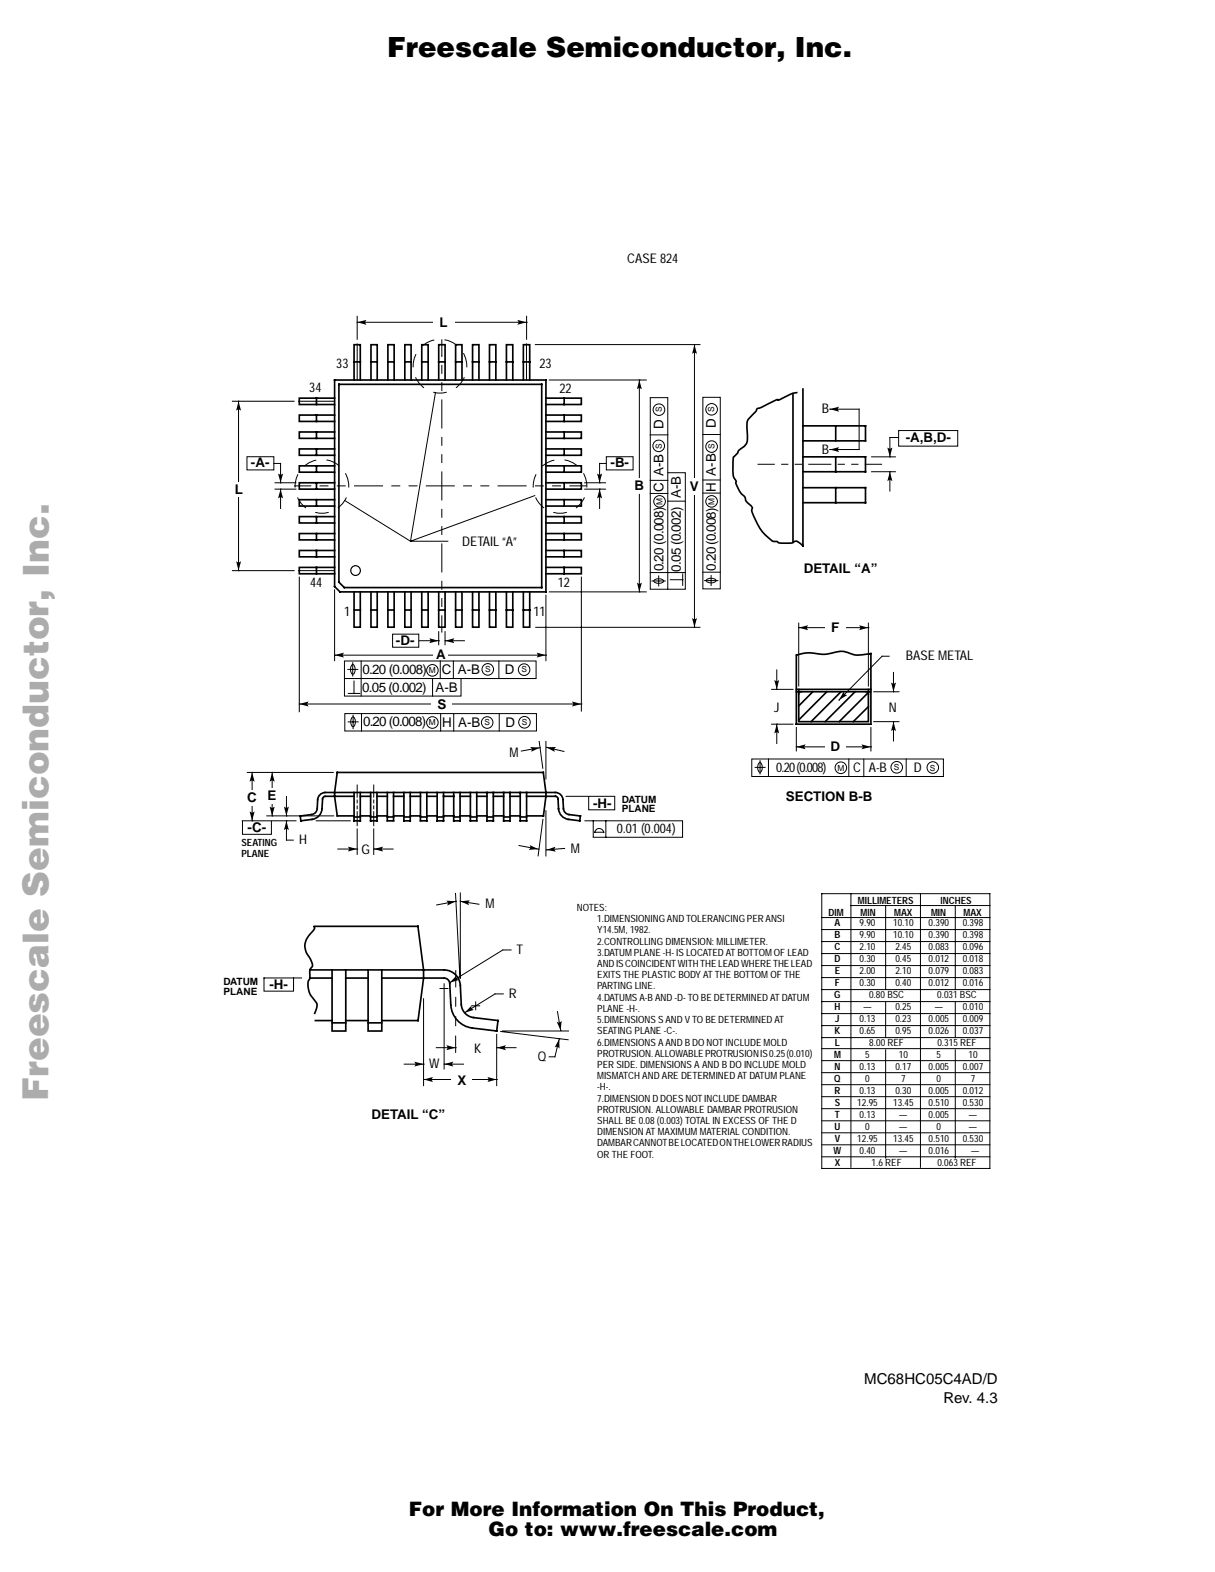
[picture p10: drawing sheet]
<svg xmlns="http://www.w3.org/2000/svg" width="216mm" height="279mm" viewBox="0 0 216 279" stroke-linecap="round" stroke-linejoin="round" font-family="sans-serif">
<path d="M42.4 71.3v30.1M97.1 187.8h1.5" fill="none" stroke="#000" stroke-width=".18"/>
<path d="M94.8 186.6h2.6v2.4h-2.6z" fill-rule="evenodd" fill="#fff" stroke="#fff" stroke-width=".18"/>
<path d="M42.4 71.3l.4 1.7-.4-.3-.4 .3zM42 99.8l.4 .2 .4-.2-.4 1.6z" fill="#000"/>
<path d="M40.1 85.7h4.7v2.6h-4.7z" fill-rule="evenodd" fill="#fff"/>
<g fill="none" stroke="#000" stroke-width=".18">
<path d="M63.5 56.2v4.1M41.3 71.3h11M53 71.3h2.9M56.6 71.3h2.9M77.4 69.8l-4.5 26.4M78.5 60.4v2.9M95.1 61.2h29.3M97.6 67.5h17.2M123.4 61.2v50.3M48.9 86.9h3.7M48.9 85.8h3.7M52.3 86.4h2.9"/>
<path d="M61.3 89l11.6 7.2M72.9 96.2h6.7M95 88.1l-22.1 8.1M101.3 86.4h2.9M103.9 86.9h3.7M41.3 101.4h11M53 101.4h2.9M53.2 102.6v23.9M56.6 101.4h2.9M59.5 104.8v12.6M78 112.3v2.3M78.5 109.5v2.8"/>
<path d="M95.2 111.5h29.2M97 105.8v11.6M97.6 105.2h17.2M103.3 102.6v23.8M43.9 137.3h15.3M44.8 137.3v8.6M95.8 131.8l.7 4.7M97 131.8v6.7M43 145.9h9.6M43.1 146v2.3h5.1v-2.3M47.4 145h11.9M56.2 145.9h6"/>
<path d="M63.5 147.3v4.6M66.4 147.3v4.6M96.5 145.6l-.9 6.5M97 144.1v8M100.6 141.5h8.6M146 207.7h29.9"/>
</g>
<path d="M63.5 57.3l1.6-.4-.2 .4 .2 .4zM91.9 56.9l1.7 .4-1.7 .4 .3-.4zM123.4 61.2l.4 1.7-.4-.3-.4 .3zM123 109.9l.4 .2 .4-.2-.4 1.6zM44.8 137.3l.4 1.6-.4-.2-.4 .2zM44.4 144.2l.4 .3 .4-.3-.4 1.7z" fill="#000"/>
<circle cx="63.2" cy="101.4" r=".86" fill="none" stroke="#000" stroke-width=".21"/>
<g fill="none" stroke="#000" stroke-width=".18" stroke-dasharray="2.4 1.8" stroke-linecap="butt">
<circle cx="78.2" cy="65.1" r="4.8"/>
<circle cx="57.2" cy="86.4" r="4.8"/>
<circle cx="99.5" cy="86.4" r="4.8"/>
</g>
<g fill="none" stroke="#000" stroke-width=".3">
<path d="M56.2 70.8v1.1M56.2 73.8v1.1M56.2 76.8v1.1M56.2 79.8v1.1M59.5 70.8h-6.3v1.1h6.3M59.5 73.8h-6.3v1.1h6.3M59.5 76.8h-6.3v1.1h6.3M59.5 79.8h-6.3v1.1h6.3M59.5 67.5h37.5v37.7h-36.6l-.9-1zM60.2 68.3h36.1v36.1h-35.1l-1-.9zM56.2 82.8v1.1M56.2 85.8v1.1"/>
<path d="M56.2 88.8v1.1M56.2 91.8v1.2M56.2 94.8v1.2M56.2 97.8v1.2M59.5 82.8h-6.3v1.1h6.3M59.5 85.8h-6.3v1.1h6.3M59.5 88.8h-6.3v1.1h6.3M59.5 91.8h-6.3v1.2h6.3M59.5 94.8h-6.3v1.2h6.3M59.5 97.8h-6.3v1.2h6.3M56.2 100.8v1.2M59.5 100.8h-6.3v1.2h6.3"/>
<path d="M62.9 141.5h-5.2l-.3 .3a7.3 7.3 0 0 1-.4 2.8 2.03 2.03 0 0 1-1.5 1l-2 .3-.1-.9 2-.2a1.12 1.12 0 0 0 1-1.1v-1.6a1.38 1.38 0 0 1 1.4-1.2h40.9a1.37 1.37 0 0 1 1.3 1.2l.1 1.6a1.13 1.13 0 0 0 1 1.1l2 .2-.1 .9-2-.3a2.04 2.04 0 0 1-1.8-1.8v-1.8l-.3-.4-5.3-.1M62.9 145h-3l-.4-3.5 .4-4.2h36.6l.5 3.6-.4 4.1h-3M62.9 140.9v5h1.1v-5M62.9 145.2h1.1M64 145h1.9M64 141.5h1.9M65.9 140.9v5h1.1v-5M65.9 145.2h1.1M67 145h1.8M67 141.5h1.8M68.8 140.9v5h1.1v-5M68.8 145.2h1.1"/>
<path d="M69.9 145h1.9M69.9 141.5h1.9M71.8 140.9v5h1.1v-5M71.8 145.2h1.1M72.9 145h1.8M72.9 141.5h1.8M74.7 140.9v5h1.1v-5M74.7 145.2h1.1M75.8 145h1.9M75.8 141.5h1.9M77.7 140.9v5h1.1v-5M77.7 145.2h1.1"/>
<path d="M78.8 145h1.8M78.8 141.5h1.8M80.6 140.9v5h1.2v-5M80.6 145.2h1.2M81.8 145h1.8M81.8 141.5h1.8M83.6 140.9v5h1.1v-5M83.6 145.2h1.1M84.7 145h1.8M84.7 141.5h1.8M86.5 140.9v5h1.2v-5M86.6 145.2h1.1"/>
<path d="M87.7 145h1.8M87.7 141.5h1.8M89.5 140.9v5h1.1v-5M89.5 145.2h1.1M90.6 145h1.8M90.6 141.5h1.8M92.4 140.9v5h1.2v-5M92.5 145.2h1.1"/>
</g>
<path d="M101.3 86.4h-46.1M78.5 109.5v-46.2" fill="none" stroke="#000" stroke-width=".18" stroke-dasharray="5 1.7 1.4 1.7 1.4 1.7" stroke-dashoffset="5"/>
<path d="M56.6 71.3h-.7M56.6 101.4h-.7" fill="none" stroke="#000" stroke-width=".18" stroke-dasharray=".4 .1 .1 .1 .1 .1" stroke-dashoffset=".4"/>
<path d="M63.5 57.3h30.1z" fill="#000" stroke="#000" stroke-width=".18"/>
<path d="M77 56.4h3.7v2.3h-3.7z" fill-rule="evenodd" fill="#fff"/>
<path d="M69.8 112.7h4.6v2.3h-4.6z" fill-rule="evenodd" fill="#fff" stroke="#000" stroke-width=".18"/>
<g fill="none" stroke="#000" stroke-width=".3">
<path d="M62.9 67.5v-6.2h1.1v6.2M62.9 64.3h1.1M65.9 67.5v-6.2h1.1v6.2M65.9 64.3h1.1M68.9 67.5v-6.2h1.1v6.2M68.9 64.3h1.1M71.9 67.5v-6.2h1.1v6.2M71.9 64.3h1.1M74.9 67.5v-6.2h1.2v6.2M74.9 64.3h1.2M78 67.5v-6.2h1.1v6.2M78 64.3h1.1"/>
<path d="M81 67.5v-6.2h1.1v6.2M81 64.3h1.1M84 67.5v-6.2h1.1v6.2M84 64.3h1.1M87 67.5v-6.2h1.1v6.2M87 64.3h1.1M90 67.5v-6.2h1.1v6.2M90 64.3h1.1M93 67.5v-6.2h1.1v6.2M93 64.3h1.1M97 70.8h6.3v1.1h-6.3M97 73.8h6.3v1.1h-6.3"/>
<path d="M97 76.8h6.3v1.1h-6.3M97 79.8h6.3v1.1h-6.3M100.3 70.8v1.1M100.3 73.8v1.1M100.3 76.8v1.1M100.3 79.8v1.1M97 82.8h6.3v1.1h-6.3M97 85.8h6.3v1.1h-6.3M97 88.8h6.3v1.1h-6.3M97 91.8h6.3v1.2h-6.3M97 94.8h6.3v1.2h-6.3M97 97.8h6.3v1.2h-6.3"/>
<path d="M100.3 82.8v1.1M100.3 85.8v1.1M100.3 88.8v1.1M100.3 91.8v1.2M100.3 94.8v1.2M100.3 97.8v1.2M62.9 105.2v6.3h1.1v-6.3M62.9 108.4h1.1M65.9 105.2v6.3h1.1v-6.3M65.9 108.4h1.1M68.9 105.2v6.3h1.1v-6.3M68.9 108.4h1.1"/>
<path d="M71.9 105.2v6.3h1.1v-6.3M71.9 108.4h1.1M74.9 105.2v6.3h1.2v-6.3M74.9 108.4h1.2M78 105.2v6.3h1.1v-6.3M78 108.4h1.1M81 105.2v6.3h1.1v-6.3M81 108.4h1.1M84 105.2v6.3h1.1v-6.3M84 108.4h1.1M87 105.2v6.3h1.1v-6.3M87 108.4h1.1"/>
<path d="M90 105.2v6.3h1.1v-6.3M90 108.4h1.1M93 105.2v6.3h1.1v-6.3M93 108.4h1.1M97 100.8h6.3v1.2h-6.3M100.3 100.8v1.2"/>
</g>
<path d="M63.5 61.1v2.9M63.5 64.7v2.8M93.6 61.1v2.9M93.6 64.7v2.8M106.5 82.4v3.4" fill="none" stroke="#000" stroke-width=".18"/>
<path d="M63.5 64.7v-.7M93.6 64.7v-.7" fill="none" stroke="#000" stroke-width=".18" stroke-dasharray=".4 .1 .1 .1 .1 .1" stroke-dashoffset=".4"/>
<path d="M113.6 67.5l.5 1.7-.5-.3-.4 .3zM106.1 84.2l.4 .2 .5-.2-.5 1.6zM106.5 86.9l.5 1.7-.5-.3-.4 .3zM113.2 103.6l.4 .2 .5-.2-.5 1.6z" fill="#000"/>
<path d="M113.6 67.5v37.7zM106.5 86.9v3.5z" fill="#000" stroke="#000" stroke-width=".18"/>
<path d="M112.3 85.1h2.6v2.6h-2.6z" fill-rule="evenodd" fill="#fff" stroke="#fff" stroke-width=".18"/>
<g fill="#fff">
<path d="M121.8 85.1h2.5v2.6h-2.5z" fill-rule="evenodd"/>
<path d="M121.5 85.6h3.7v2.3h-3.7z" fill-rule="evenodd"/>
</g>
<path d="M59.5 116.4h37.5" fill="none" stroke="#000" stroke-width=".18"/>
<path d="M59.5 116.4l1.6-.4-.2 .4 .2 .5zM76.3 113.4l1.7 .5-1.7 .4 .2-.4zM79.1 113.9l1.6-.5-.2 .5 .2 .4zM95.4 116l1.6 .4-1.6 .5 .2-.5zM53.2 125.1l1.6-.4-.2 .4 .2 .5zM101.6 124.7l1.7 .4-1.7 .5 .3-.5z" fill="#000"/>
<path d="M74.5 113.9h3.5zM79.1 113.9h3.4zM53.2 125.1h50.1z" fill="#000" stroke="#000" stroke-width=".18"/>
<g fill="#fff">
<path d="M77 115.1h2.5v2.6h-2.5z" fill-rule="evenodd"/>
<path d="M77 123.8h2.5v2.7h-2.5z" fill-rule="evenodd"/>
<path d="M76.7 124.3h3.7v2.4h-3.7z" fill-rule="evenodd"/>
<path d="M43.2 140.4h2.5v2.6h-2.5z" fill-rule="evenodd"/>
<path d="M42.9 140.8h3.7v2.3h-3.7z" fill-rule="evenodd"/>
</g>
<path d="M49.9 82.4v3.4M118.7 84h3.1v20.7h-3.1M50.9 141.6v3.4M66.4 150.9h3.4M103.9 145.9h17.4v2.9h-15.9v-2.9M104.6 141.6v2.3h4.6v-2.3M106 147.4a.83 .83 0 0 1 1.3 .5h-1.6zM107.7 145.9v2.9" fill="none" stroke="#000" stroke-width=".18"/>
<path d="M49.4 84.2l.5 .2 .4-.2-.4 1.6zM49.9 86.9l.4 1.7-.4-.3-.5 .3zM50.5 143.4l.4 .2 .4-.2-.4 1.6zM50.9 145.9l.4 1.6-.4-.2-.4 .2zM61.8 150.5l1.7 .4-1.7 .4 .3-.4zM66.4 150.9l1.7-.4-.3 .4 .3 .4z" fill="#000"/>
<path d="M49.9 86.9v3.5zM50.9 145.9v3.4zM60 150.9h3.5z" fill="#000" stroke="#000" stroke-width=".18"/>
<path d="M43.9 81.2h4.8v2.3h-4.8z" fill-rule="evenodd" fill="#fff" stroke="#000" stroke-width=".18"/>
<path d="M93.6 56.2v4.1M48.7 82.4h1.2M79.1 112.3v2.3" fill="none" stroke="#000" stroke-width=".18"/>
<path d="M107.7 81.2h4.8v2.3h-4.8z" fill-rule="evenodd" fill="#fff" stroke="#000" stroke-width=".18"/>
<g fill="none" stroke="#000" stroke-width=".18">
<path d="M115.5 70.7h3.2v34h-3.2zM115.5 77.3h3.2M124.9 70.6h3.1v34.1h-3.1zM124.9 77.2h3.1M103.9 85.8h3.7M106.5 82.4h1.2M115.5 85.4h3.2M115.5 87.7h3.2M118.7 89.1h3.1M124.9 85.3h3.1M124.9 87.6h3.1M115.5 101.8h6.3"/>
<path d="M115.8 103.3h2.4M116.2 103.1l.9-.2a.79 .79 0 0 1 .8 .4 1.14 1.14 0 0 1-1.7 0zM117 102.4v1.7M119.1 103h2.2M121.3 102v2M124.9 101.7h3.1M125.2 103.2h2.4M125.6 103l.8-.2a.79 .79 0 0 1 .8 .4 1.14 1.14 0 0 1-1.7 0zM126.4 102.3v1.8M48.4 137.3v7.7M63.5 139.5v2.2M66.4 139.5v2.2"/>
<path d="M63.5 142.2v.5M63.5 143.2v.6M63.5 144.3v2.4M66.4 142.2v.5M66.4 143.2v.6M66.4 144.3v2.4"/>
<circle cx="117.1" cy="72.8" r="1.03"/>
<circle cx="126.4" cy="79.4" r="1.03"/>
<circle cx="126.4" cy="72.8" r="1.03"/>
<circle cx="117.2" cy="89.1" r="1.03"/>
<circle cx="126.4" cy="89.1" r="1.03"/>
</g>
<path d="M48.4 137.3l.4 1.6-.4-.2-.5 .2zM47.9 143.4l.5 .2 .4-.2-.4 1.6z" fill="#000"/>
<g fill="#fff">
<path d="M46.7 140h2.6v2.7h-2.6z" fill-rule="evenodd"/>
<path d="M46.5 140.5h3.7v2.3h-3.7z" fill-rule="evenodd"/>
</g>
<g fill="none" stroke="#000" stroke-width=".18">
<path d="M147.5 72.7h5.2v7.2M134.7 82.5h2.9M153.8 82.5h2.9M154.9 81.2h4.2M154.9 83.8h4.2M141.9 110.7v11.2M154.3 110.7v11.2M97.1 132.8l3.1 .8M137.1 122.5h3.8M137.1 128.7h3.8M141.5 129.3v4.2M154.8 129.3v4.2"/>
<path d="M155.3 123h4.4M155.3 128.3h4.4M50.9 149.3h1.2M80.9 158.8l.8 15M81.8 158.7v15.2M75.3 177.5v15.5M78.9 174.9v15.1M81 172.5v2.9M88 176.7h1.4M81 184.2v2.8M88.3 183.8v9.2M89 183.3l12 1.5"/>
<path d="M89.3 183.2h11.7"/>
</g>
<g fill="#000">
<path d="M147.5 72.7l1.6-.4-.3 .4 .3 .5zM147.5 79.9l1.6-.4-.3 .4 .3 .4zM157.7 79.6l.4 .2 .5-.2-.5 1.6zM158.1 83.8l.5 1.7-.5-.2-.4 .2zM141.9 111.6l1.7-.5-.3 .5 .3 .4zM152.7 111.1l1.6 .5-1.6 .4 .2-.4zM94.2 132.8l1.7 .1-1.5 .7 .2-.4zM97.1 132.8h1.7l-.4 .4 .2 .4zM137.6 120.9l.4 .2 .5-.2-.5 1.6zM138 128.7l.5 1.7-.5-.3-.4 .3zM153.1 132.3l1.7 .4-1.7 .5 .2-.5zM158.3 121.3l.5 .3 .4-.3-.4 1.7z"/>
<path d="M158.8 128.3l.4 1.6-.4-.2-.5 .2zM94.1 150.2l1.6 .7-1.7 .2 .3-.4zM97.1 151.1l1.6-.6-.2 .4 .3 .5zM79.3 160.1l1.7 .1-1.5 .7 .1-.4zM81.8 160.2l1.7-.2-.3 .4 .2 .5zM73.6 188.7l1.7 .4-1.7 .5 .3-.5zM78.9 189.1l1.7-.4-.3 .4 .3 .5zM98.9 181.6l.5 .2 .4-.3-.2 1.7zM99.4 184.7v1.7l-.3-.4-.5 .1z"/>
<path d="M141.5 132.7l1.6-.4-.2 .4 .2 .5z" fill-rule="evenodd"/>
</g>
<g fill="#000" stroke="#000" stroke-width=".18">
<path d="M147.5 79.9h5.2zM158.1 77.8v3.4zM158.1 83.8v3.5zM138 119.1v3.4zM141.9 111.6h12.4zM158.8 119.5v3.5zM92.6 133.5l3.3-.6zM138 128.7v3.4zM141.5 132.7h13.3zM158.8 128.3v3.4zM92.2 150.3l3.5 .6zM97.1 151.1l3.2-.3z"/>
<path d="M77.6 160.8l3.4-.6zM81.8 160.2l3.3 .5zM99.1 179.8l.5 3.4zM71.8 189.1h3.5zM78.9 189.1h3.5zM99.4 184.7l-.8 3.1z"/>
</g>
<path d="M154.8 116.2v12.5zM153.9 123h.8z" fill="#000" stroke="#000" stroke-width=".3"/>
<g fill="none" stroke="#000" stroke-width=".3">
<path d="M140.9 70v26.3M142.7 69.1l.1 28a1.9 1.9 0 0 0-1.6-.9 3.8 3.8 0 0 1-2.9 .2l-.1-.1a2.17 2.17 0 0 1-1.8-.9 10.6 10.6 0 0 1-2.8-4.7l.1-.5-.6-.6a1.58 1.58 0 0 1-.7-1.3 4.8 4.8 0 0 1-1.7-3 2.99 2.99 0 0 1-.5-2.3v-.6a1.65 1.65 0 0 1 .9-1.8v-.2a1.18 1.18 0 0 1 .8-.8 1.92 1.92 0 0 0 .9-2.1v-1.2a2.33 2.33 0 0 1 1-2.7l.6-.7a.42 .42 0 0 1 .5-.4l3-1.4h.3a1.01 1.01 0 0 0 1-.4l1.3-.7 1.1-.2M142.7 75.7h11.1v2.7h-11.1M148.5 75.7v2.7M142.7 81.2h11.1v2.6h-11.1M142.7 86.7h11.1v2.6h-11.1M148.5 81.2v2.6M148.5 86.7v2.6M141.5 116.5v12.2h13.3M154.6 116.2h.2a6.8 6.8 0 0 1-4.6-.4h-1.1a8.7 8.7 0 0 1-5 .2l-1 .1-1.5 .3M141.5 122.5h13.3M141.5 123h.8"/>
<path d="M141.9 123h12.4v5.3h-12.4zM141.9 122.5v.9M144.4 123l-2.5 2.5M146.9 123l-5 5M149.4 123l-5.3 5.3M151.9 123l-5.3 5.3M154.3 122.5v.9M154.3 125.6l-2.7 2.7M154.3 123.1l-5.2 5.2M55.1 172.4h23.8a2.92 2.92 0 0 1 2.9 2.7l.2 3.4a2.48 2.48 0 0 0 2.1 2.4l4.4 .5-.2 1.8-4.4-.5M55.1 173.8h3.9M59 172.4v10.8h2.4v-10.8"/>
<path d="M61.4 173.8h4M65.4 172.4v10.8h2.4v-10.8M67.8 173.8h11.1a1.01 1.01 0 0 1 1 1l.2 3.8a4.4 4.4 0 0 0 3.8 4.1M55.9 180.1a1.86 1.86 0 0 0-.1-2.4 3.4 3.4 0 0 1-.7-3.9v-.7a1.77 1.77 0 0 1 .4-1.5 5.5 5.5 0 0 0-1.1-2.3 3.2 3.2 0 0 1 1.2-3.8l.3-.4v-.5h18.4l1 7.8v1.4l-1 7.6h-6.5M56 181.4h3M59 181.8h2.4M61.4 181.4h4M65.4 181.8h2.4"/>
</g>
<path d="M153.8 82.5h-16.2" fill="none" stroke="#000" stroke-width=".18" stroke-dasharray="3.9 1.3 1.1 1.3 1.1 1.3" stroke-dashoffset="3.9"/>
<path d="M81 175.4v8.8" fill="none" stroke="#000" stroke-width=".18" stroke-dasharray="5.6 1.9 1.6 1.9 1.6 1.9" stroke-dashoffset="5.6"/>
<path d="M159.7 76.5h10.5v2.8h-10.5z" fill-rule="evenodd" fill="#fff" stroke="#000" stroke-width=".18"/>
<path d="M160.1 76.9h9.8v2h-9.8z" fill-rule="evenodd" fill="#fff"/>
<path d="M158.1 77.8h1.5M156.7 116.6l-7.6 7.8M52.2 173.8v2.4h-5.3v-2.4h6.7" fill="none" stroke="#000" stroke-width=".18"/>
<path d="M149.9 122.9l.2 .5 .5 .1-1.5 .9z" fill="#000"/>
<path d="M156.7 116.6h1.3z" fill="#000" stroke="#000" stroke-width=".18"/>
<g fill="#fff">
<path d="M146.8 131.4h2.6v2.6h-2.6z" fill-rule="evenodd"/>
<path d="M146.8 110.3h2.6v2.6h-2.6z" fill-rule="evenodd"/>
<path d="M146.6 131.8h3.7v2.4h-3.7z" fill-rule="evenodd"/>
<path d="M146.6 110.6h3.7v2.4h-3.7z" fill-rule="evenodd"/>
</g>
<path d="M89.3 168.8l-9.4 5.9" fill="none" stroke="#000" stroke-width=".18"/>
<path d="M81.1 173.4v.5l.4 .3-1.6 .5zM75.3 191.9l1.6-.5-.2 .5 .2 .4zM86.6 191.4l1.7 .5-1.7 .4 .3-.4z" fill="#000"/>
<path d="M89.3 168.8h1.5zM75.3 191.9h13z" fill="#000" stroke="#000" stroke-width=".18"/>
<g fill="#fff">
<path d="M80.5 190.5h2.6v2.7h-2.6z" fill-rule="evenodd"/>
<path d="M80.2 191.1h3.7v2.3h-3.7z" fill-rule="evenodd"/>
</g>
<g fill="none" stroke="#000" stroke-width=".18">
<path d="M61.2 117.5h34.1v3.1h-34.1zM61.8 119h1.8M62.5 118.2l.2-.1a1.14 1.14 0 0 1 0 1.8 1.18 1.18 0 0 1-.2-1.7zM62.7 117.8v2.4M64.2 117.5v6.2M78.2 117.5v3.1M80.6 117.5v3.1M88.6 117.5v3.1M61.2 120.6v3.1h20.7v-3.1M61.3 126.8h34v3.1h-34zM61.9 128.3h1.7M61.9 123.2h2"/>
<path d="M62.6 127.5l.1-.1a1.14 1.14 0 0 1 0 1.8 1.18 1.18 0 0 1-.1-1.7zM62.7 127.1v2.4M62.9 121.1v2.2M64.2 126.8v3.1M76.9 120.6v3.1M78.3 126.8v3.1M80.6 126.8v3.1M88.7 126.8v3.1M133.6 134.9h34v3.1h-34zM134.2 136.4h1.8M134.9 135.6l.1-.1a1.14 1.14 0 0 1 0 1.8 1.18 1.18 0 0 1-.1-1.7zM135.1 135.2v2.4"/>
<path d="M136.6 134.9v3.1M150.8 134.9v3.1M153.5 134.9v3.2M161 134.9v3.1M151.2 158.8v48.7M163.6 158.8v48.7M78.2 175.7h1.4M83.8 178.8h1.4M84.5 178.1v1.4M146 163.1h29.9M146 167.4h29.9M146 165.2h29.9"/>
<path d="M146 169.5h29.9M146 171.6h29.9M146 175.9h29.9M146 173.8h29.9M146 178h29.9M151.2 160.9h24.7M157.4 160.9v15M157.4 178v6.4M169.7 160.9v15M169.7 178v6.4M88.3 186.2h3.4M146 180.2h29.9"/>
<path d="M146 184.4h29.9M146 182.3h29.9M146 186.4h29.9M146 188.5h29.9M146 190.7h29.9M146 192.8h29.9M146 197.1h29.9M146 194.9h29.9M146 199.2h29.9M157.4 186.6v19.2M169.7 186.6v19.2M146 207.7v-48.9h29.9v48.9"/>
<path d="M146 201.3h29.9M146 203.5h29.9M146 205.6h29.9"/>
<circle cx="117" cy="79.3" r="1.03"/>
<circle cx="76.8" cy="119.1" r="1.03"/>
<circle cx="86.7" cy="119" r="1.03"/>
<circle cx="93.1" cy="119" r="1.03"/>
<circle cx="76.8" cy="128.4" r="1.03"/>
<circle cx="86.6" cy="128.4" r="1.03"/>
<circle cx="93.2" cy="128.4" r="1.03"/>
<circle cx="149.4" cy="136.5" r="1.03"/>
<circle cx="159.3" cy="136.4" r="1.03"/>
<circle cx="165.8" cy="136.4" r="1.03"/>
</g>
<path d="M83.8 178.7v.6l.4 .2-1.6 .5zM79.3 185.8l1.7 .4-1.7 .5 .3-.5zM88.3 186.2l1.6-.4-.3 .4 .3 .5z" fill="#000"/>
<path d="M82.6 180l5.4-3.3zM77.5 186.2h3.5z" fill="#000" stroke="#000" stroke-width=".18"/>
<text font-size="6.4" fill="#acacac" x="8.6" y="195.7" transform="rotate(-90 8.6 195.7)">Freescale Semiconductor, Inc...</text>
<text font-size="4.9" x="68.8" y="10.1">Freescale Semiconductor, Inc.</text>
<g font-size="3.5">
<text x="72.7" y="269.4">For More Information On This Product,</text>
<text x="86.8" y="272.9">Go to: www.freescale.com</text>
</g>
<g font-size="2.7">
<text x="153.6" y="246">MC68HC05C4AD/D</text>
<text x="167.7" y="249.3">Rev. 4.3</text>
</g>
<g font-size="2.4">
<text x="111.4" y="46.7">CASE 824</text>
<text x="78.1" y="58.1">L</text>
<text x="59.8" y="65.4">33</text>
<text x="95.9" y="65.4">23</text>
<text x="55" y="69.8">34</text>
<text x="99.4" y="69.9">22</text>
<text x="117.9" y="76.2" transform="rotate(-90 117.9 76.2)">D</text>
<text x="127.2" y="76.1" transform="rotate(-90 127.2 76.1)">D</text>
<text x="146" y="73.4">B</text>
<text x="44.6" y="83">-A-</text>
<text x="108.5" y="83.1">-B-</text>
<text x="146" y="80.6">B</text>
<text x="161" y="78.6">-A,B,D-</text>
<text x="41.7" y="87.7">L</text>
<text x="112.7" y="87.2">B</text>
<text x="117.9" y="87.4" transform="rotate(-90 117.9 87.4)">C A-B</text>
<text x="122.6" y="87.3">V</text>
<text x="127.2" y="87.4" transform="rotate(-90 127.2 87.4)">H A-B</text>
<text x="82.1" y="97.1">DETAIL “A”</text>
<text x="117.9" y="101.5" transform="rotate(-90 117.9 101.5)">0.20 (0.008)</text>
<text x="121" y="101.6" transform="rotate(-90 121 101.6)">0.05 (0.002) A-B</text>
<text x="127.2" y="101.4" transform="rotate(-90 127.2 101.4)">0.20 (0.008)</text>
<text x="142.8" y="101.8">DETAIL “A”</text>
<text x="55.1" y="104.3">44</text>
<text x="99.1" y="104.3">12</text>
<text x="61.1" y="109.5">1</text>
<text x="94.8" y="109.5">11</text>
<text x="147.7" y="112.3">F</text>
<text x="64.4" y="119.8">0.20 (0.008)</text>
<text x="70.4" y="114.6">-D-</text>
<text x="77.5" y="117.1">A</text>
<text x="78.5" y="119.8">C A-B</text>
<text x="89.7" y="119.8">D</text>
<text x="161" y="117.4">BASE METAL</text>
<text x="64.4" y="122.9">0.05 (0.002) A-B</text>
<text x="64.5" y="129.1">0.20 (0.008)</text>
<text x="77.7" y="126">S</text>
<text x="78.6" y="129.2">H A-B</text>
<text x="89.8" y="129.2">D</text>
<text x="137.6" y="126.6">J</text>
<text x="157.9" y="126.6">N</text>
<text x="90.5" y="134.5">M</text>
<text x="137.9" y="137.1">0.20 (0.008)</text>
<text x="147.6" y="133.5">D</text>
<text x="151.6" y="137.2">C</text>
<text x="154.4" y="137.1">A-B</text>
<text x="162.4" y="137.2">D</text>
<text x="43.9" y="142.5">C</text>
<text x="47.5" y="142.2">E</text>
<text x="105.4" y="143.5">-H-</text>
<text x="139.6" y="142.3">SECTION B-B</text>
<text x="44" y="147.9">-C-</text>
<text x="53.2" y="150">H</text>
<text x="109.6" y="148">0.01 (0.004)</text>
<text x="64.2" y="151.7">G</text>
<text x="101.4" y="151.5">M</text>
<text x="86.3" y="161.4">M</text>
<text x="91.8" y="169.6">T</text>
<text x="47.9" y="175.9">-H-</text>
<text x="90.4" y="177.4">R</text>
<text x="76.3" y="189.9">W</text>
<text x="84.2" y="187.1">K</text>
<text x="95.6" y="188.5">Q</text>
<text x="81.3" y="192.8">X</text>
<text x="66" y="198.9">DETAIL “C”</text>
</g>
<g font-size="1.8">
<text x="110.5" y="142.7">DATUM</text>
<text x="110.5" y="144.3">PLANE</text>
<text x="42.9" y="150.3">SEATING</text>
<text x="42.9" y="152.2">PLANE</text>
<text x="102.5" y="161.9">NOTES:</text>
<text x="152.5" y="160.6">MILLIMETERS</text>
<text x="167.1" y="160.6">INCHES</text>
<text x="106.1" y="163.9">1.DIMENSIONING AND TOLERANCING PER ANSI</text>
<text x="106.1" y="165.9">Y14.5M, 1982.</text>
<text x="106.1" y="167.9">2.CONTROLLING DIMENSION: MILLIMETER.</text>
<text x="147.2" y="162.8">DIM</text>
<text x="148.3" y="164.6">A</text>
<text x="148.3" y="166.7">B</text>
<text x="152.7" y="164.6">9.90</text>
<text x="152.7" y="166.7">9.90</text>
<text x="152.9" y="162.8">MIN</text>
<text x="158.7" y="164.6">10.10</text>
<text x="158.7" y="166.7">10.10</text>
<text x="158.9" y="162.8">MAX</text>
<text x="165" y="164.6">0.390</text>
<text x="165" y="166.7">0.390</text>
<text x="165.4" y="162.8">MIN</text>
<text x="171.1" y="164.6">0.398</text>
<text x="171.1" y="166.7">0.398</text>
<text x="171.2" y="162.8">MAX</text>
<text x="106.1" y="169.9">3.DATUM PLANE -H- IS LOCATED AT BOTTOM OF LEAD</text>
<text x="106.1" y="171.9">AND IS COINCIDENT WITH THE LEAD WHERE THE LEAD</text>
<text x="106.1" y="173.9">EXITS THE PLASTIC BODY AT THE BOTTOM OF THE</text>
<text x="148.3" y="168.8">C</text>
<text x="148.3" y="171">D</text>
<text x="148.3" y="173.1">E</text>
<text x="152.7" y="168.8">2.10</text>
<text x="152.7" y="171">0.30</text>
<text x="152.7" y="173.1">2.00</text>
<text x="159.1" y="168.8">2.45</text>
<text x="159.1" y="171">0.45</text>
<text x="159.1" y="173.1">2.10</text>
<text x="165" y="168.8">0.083</text>
<text x="165" y="171">0.012</text>
<text x="165" y="173.1">0.079</text>
<text x="171.1" y="168.9">0.096</text>
<text x="171.1" y="171">0.018</text>
<text x="171.1" y="173.1">0.083</text>
<text x="39.7" y="175">DATUM</text>
<text x="39.7" y="176.9">PLANE</text>
<text x="106.1" y="175.9">PARTING LINE.</text>
<text x="106.1" y="177.9">4.DATUMS A-B AND -D- TO BE DETERMINED AT DATUM</text>
<text x="106.1" y="179.9">PLANE -H-.</text>
<text x="148.2" y="177.4">G</text>
<text x="148.3" y="179.5">H</text>
<text x="148.4" y="175.2">F</text>
<text x="152.7" y="175.2">0.30</text>
<text x="153.4" y="179.5">—</text>
<text x="154.4" y="177.4">0.80 BSC</text>
<text x="159.1" y="175.3">0.40</text>
<text x="159.1" y="179.5">0.25</text>
<text x="165" y="175.3">0.012</text>
<text x="166.1" y="179.5">—</text>
<text x="166.5" y="177.4">0.031 BSC</text>
<text x="171.1" y="175.3">0.016</text>
<text x="171.1" y="179.5">0.010</text>
<text x="106.1" y="181.8">5.DIMENSIONS S AND V TO BE DETERMINED AT</text>
<text x="106.1" y="183.8">SEATING PLANE -C-.</text>
<text x="106.1" y="185.8">6.DIMENSIONS A AND B DO NOT INCLUDE MOLD</text>
<text x="148.3" y="183.8">K</text>
<text x="148.4" y="185.9">L</text>
<text x="148.4" y="181.7">J</text>
<text x="152.7" y="181.7">0.13</text>
<text x="152.7" y="183.8">0.65</text>
<text x="154.5" y="185.9">8.00 REF</text>
<text x="159.1" y="181.7">0.23</text>
<text x="159.1" y="183.8">0.95</text>
<text x="165" y="181.7">0.005</text>
<text x="165" y="183.8">0.026</text>
<text x="166.6" y="185.9">0.315 REF</text>
<text x="171.1" y="181.7">0.009</text>
<text x="171.1" y="183.8">0.037</text>
<text x="106.1" y="187.8">PROTRUSION. ALLOWABLE PROTRUSION IS 0.25 (0.010)</text>
<text x="106.1" y="189.8">PER SIDE. DIMENSIONS A AND B DO INCLUDE MOLD</text>
<text x="106.1" y="191.8">MISMATCH AND ARE DETERMINED AT DATUM PLANE</text>
<text x="148.2" y="188.1">M</text>
<text x="148.3" y="190.2">N</text>
<text x="152.7" y="190.2">0.13</text>
<text x="153.8" y="188.1">5</text>
<text x="159.1" y="190.2">0.17</text>
<text x="159.7" y="188.1">10</text>
<text x="165" y="190.2">0.005</text>
<text x="166.4" y="188.1">5</text>
<text x="171.1" y="190.2">0.007</text>
<text x="172.1" y="188.1">10</text>
<text x="106.1" y="193.8">-H-.</text>
<text x="106.1" y="195.8">7.DIMENSION D DOES NOT INCLUDE DAMBAR</text>
<text x="106.1" y="197.8">PROTRUSION. ALLOWABLE DAMBAR PROTRUSION</text>
<text x="148.2" y="192.3">Q</text>
<text x="148.3" y="194.5">R</text>
<text x="148.3" y="196.6">S</text>
<text x="152.3" y="196.6">12.95</text>
<text x="152.7" y="194.5">0.13</text>
<text x="153.8" y="192.3">0</text>
<text x="158.7" y="196.6">13.45</text>
<text x="159.1" y="194.5">0.30</text>
<text x="160.1" y="192.3">7</text>
<text x="165" y="194.5">0.005</text>
<text x="165" y="196.6">0.510</text>
<text x="166.4" y="192.3">0</text>
<text x="171.1" y="194.5">0.012</text>
<text x="171.1" y="196.6">0.530</text>
<text x="172.5" y="192.3">7</text>
<text x="106.1" y="199.8">SHALL BE 0.08 (0.003) TOTAL IN EXCESS OF THE D</text>
<text x="106.1" y="201.8">DIMENSION AT MAXIMUM MATERIAL CONDITION.</text>
<text x="106.1" y="203.8">DAMBAR CANNOT BE LOCATED ON THE LOWER RADIUS</text>
<text x="148.3" y="200.9">U</text>
<text x="148.3" y="203">V</text>
<text x="148.4" y="198.7">T</text>
<text x="152.3" y="203">12.95</text>
<text x="152.7" y="198.7">0.13</text>
<text x="153.8" y="200.9">0</text>
<text x="158.7" y="203">13.45</text>
<text x="159.8" y="198.7">—</text>
<text x="159.8" y="200.9">—</text>
<text x="165" y="198.7">0.005</text>
<text x="165" y="203">0.510</text>
<text x="166.4" y="200.9">0</text>
<text x="171.1" y="203">0.530</text>
<text x="172.2" y="198.8">—</text>
<text x="172.2" y="200.9">—</text>
<text x="106.1" y="205.8">OR THE FOOT.</text>
<text x="148.1" y="205.1">W</text>
<text x="148.3" y="207.3">X</text>
<text x="152.7" y="205.1">0.40</text>
<text x="154.9" y="207.3">1.6 REF</text>
<text x="159.8" y="205.1">—</text>
<text x="165" y="205.2">0.016</text>
<text x="166.6" y="207.3">0.063 REF</text>
<text x="172.6" y="205.2">—</text>
</g>
<g font-size="1.5">
<text x="117.6" y="73.3" transform="rotate(-90 117.6 73.3)">S</text>
<text x="126.9" y="73.2" transform="rotate(-90 126.9 73.2)">S</text>
<text x="117.6" y="79.7" transform="rotate(-90 117.6 79.7)">S</text>
<text x="127" y="79.8" transform="rotate(-90 127 79.8)">S</text>
<text x="117.7" y="89.7" transform="rotate(-90 117.7 89.7)">M</text>
<text x="127" y="89.7" transform="rotate(-90 127 89.7)">M</text>
<text x="76.2" y="119.7">M</text>
<text x="86.2" y="119.5">S</text>
<text x="92.6" y="119.5">S</text>
<text x="76.2" y="128.9">M</text>
<text x="86.1" y="128.9">S</text>
<text x="92.7" y="128.8">S</text>
<text x="148.8" y="137">M</text>
<text x="158.8" y="136.9">S</text>
<text x="165.3" y="137">S</text>
</g>
</svg>
